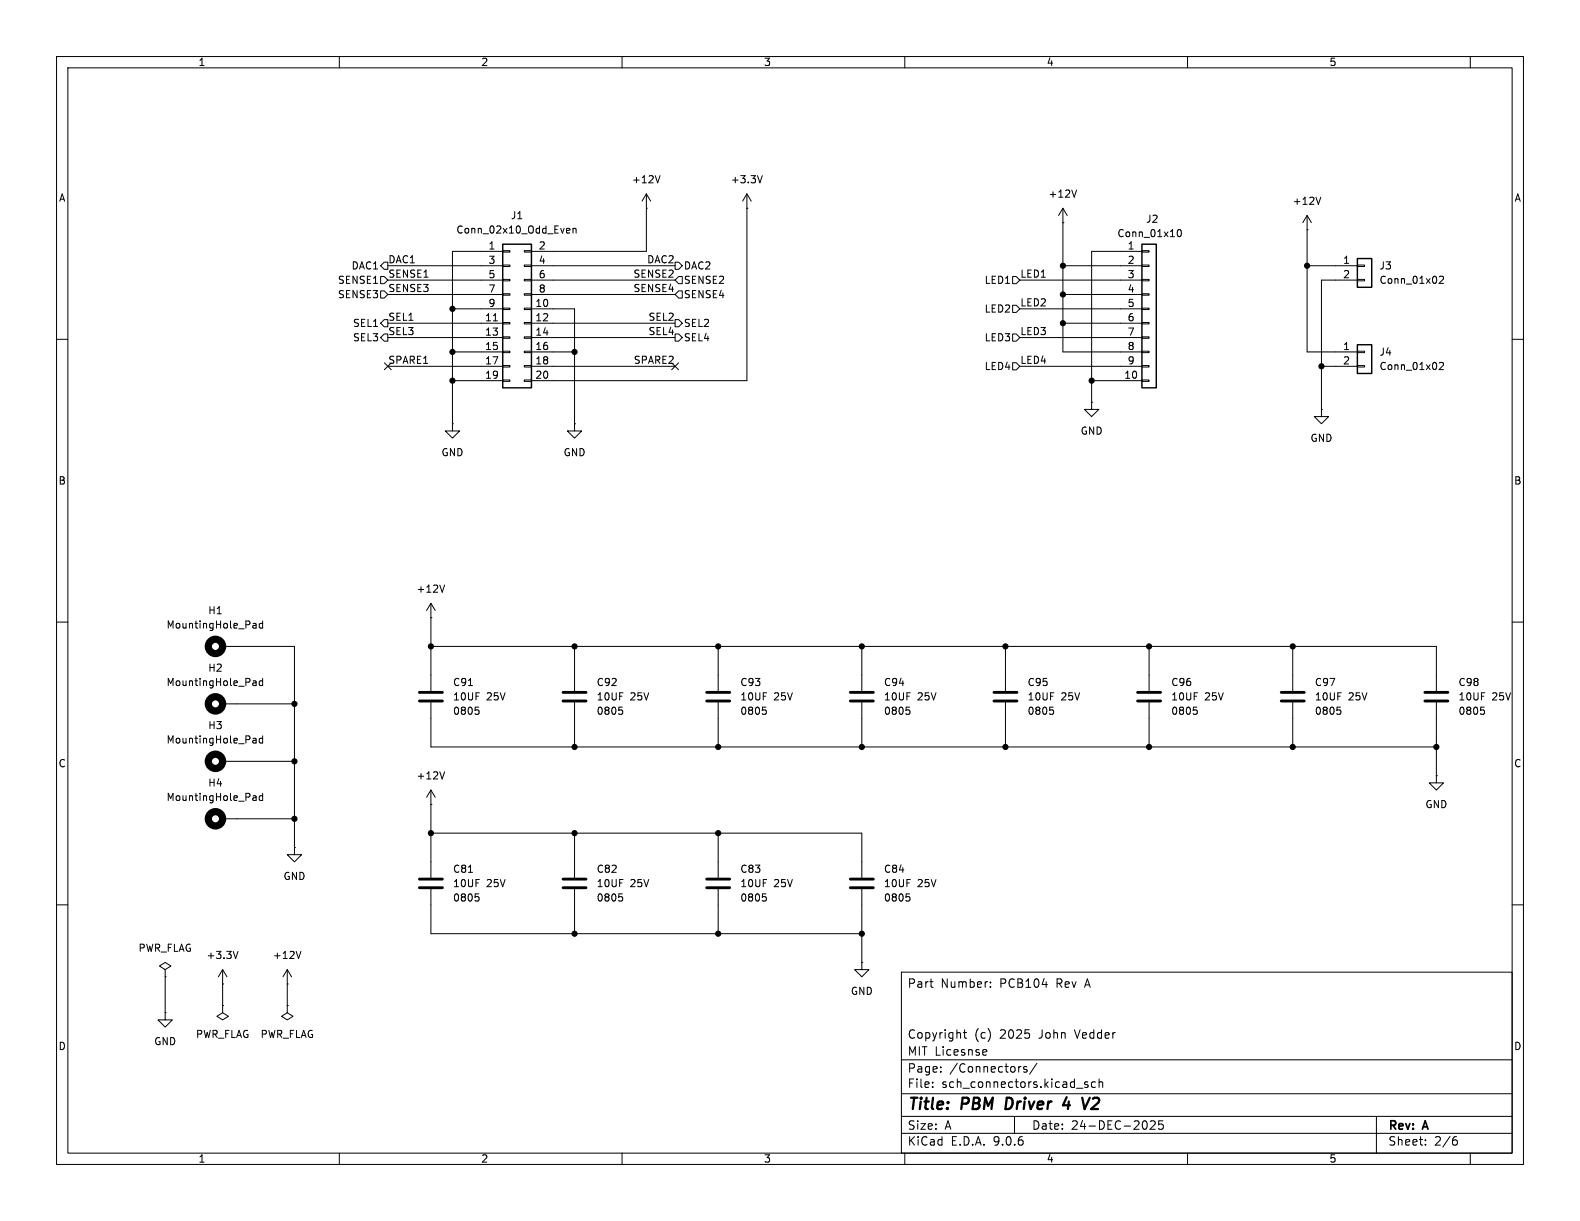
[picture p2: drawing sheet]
<svg xmlns="http://www.w3.org/2000/svg" width="279mm" height="216mm" viewBox="0 0 279 216" stroke-linecap="round" stroke-linejoin="round" font-family="sans-serif">
<g fill="none" stroke="#000" stroke-width=".18">
<path d="M10 10h259.4v195.9h-259.4zM12 12h255.4v191.9h-255.4zM60 10v2M110 10v2M160 10v2M210 10v2M260 10v2M114.3 36.8h.1M114.3 34.3v10.2h-20.3M114.3 34.3l-.8 1.3M114.3 34.3l.8 1.3M116.7 31.1l-.4 1.2"/>
<path d="M132.1 36.8h.1M132.1 34.3v33h-38.1M132.1 34.3l-.8 1.3M132.1 34.3l.7 1.3M134.8 31.1l-.4 1.2M188 39.4h.1M188 36.8v25.4h13.9M188 36.8l-.8 1.3M188 36.8l.7 1.3M190.4 33.6l-.4 1.3M231.1 38.1v24.1h8.9M231.1 38.1l-.7 1.3"/>
<path d="M231.1 38.1l.8 1.3M233.6 34.9l-.5 1.2M67.3 59.7l.6-.6h.7v1.2h-.7zM67.3 48.9h.6l.7 .6-.7 .7h-.6zM67.3 47l.6-.6h.7v1.2h-.7zM67.3 51.4h.6l.7 .7-.7 .6h-.6zM67.3 57.2l.6-.7h.7v1.3h-.7zM68.6 47h20.3M68.6 49.5h20.3M68.6 52.1h20.3M68.6 57.2h20.3M68.6 59.7h20.3"/>
<path d="M80 54.6h8.9M87.2 56.7h.8M88.9 44.3h1.3v.3h-1.3zM88.9 46.9h1.3v.2h-1.3zM88.9 49.4h1.3v.3h-1.3zM88.9 51.9h1.3v.3h-1.3zM88.9 54.5h1.3v.2h-1.3zM88.9 57h1.3v.3h-1.3zM88.9 59.6h1.3v.2h-1.3zM88.9 44.5h-8.9v30.4M92.7 44.3h1.3v.3h-1.3zM92.7 46.9h1.3v.2h-1.3z"/>
<path d="M92.7 49.4h1.3v.3h-1.3zM92.7 51.9h1.3v.3h-1.3zM92.7 54.5h1.3v.2h-1.3zM92.7 57h1.3v.3h-1.3zM92.7 59.6h1.3v.2h-1.3zM94 47h25.4M94 49.5h25.4M94 52.1h25.4M94 54.6h7.6v20.3M94 57.2h25.4M94 59.7h25.4M100.4 40.4h.3l.1 .3-.6 .1"/>
<path d="M100.7 41.2h-.3M101.3 40.5l.2-.1h.3l.1 .8M101.3 40.4v.8M119.4 56.5h.6l.6 .7-.6 .6h-.6zM119.4 59.1h.6l.6 .6-.6 .6h-.6zM119.4 46.4h.6l.6 .6-.6 .6h-.6zM120 51.4h.6v1.3h-.6l-.6-.6zM120 48.9h.6v1.3h-.6l-.6-.7zM179.1 54h.6l.6 .6-.6 .6h-.6zM179.1 59.1h.6l.6 .6-.6 .6h-.6zM179.1 48.9h.6l.6 .6-.6 .7h-.6zM180.3 49.5h21.6"/>
<path d="M180.3 54.6h21.6M180.3 59.7h21.6M188 47h13.9M188 52.1h13.9M188 57.2h13.9M201.9 44.3h1.3v.3h-1.3zM201.9 46.9h1.3v.2h-1.3zM201.9 49.4h1.3v.3h-1.3zM201.9 51.9h1.3v.3h-1.3zM201.9 54.5h1.3v.2h-1.3zM201.9 57h1.3v.3h-1.3zM201.9 59.6h1.3v.2h-1.3z"/>
<path d="M201.9 44.5h-8.9v26.6M208.3 40.7l.2-.1a.68 .68 0 0 1 .4 .6 .68 .68 0 0 1-.4 .7l-.2-.2-.1-.3zM231.1 40.6h.1M231.1 47h8.9M240 46.9h1.3v.2h-1.3zM240 49.4h1.3v.3h-1.3zM240 49.5h-6.3v22.9M254.5 49l.5-.2 .3 .4-.8 .9h.8M10 60h2M68 64.2l1.2 1.2M68.6 64.8h20.3M69.2 64.2l-1.2 1.2"/>
<path d="M80 74.9v1.3h1.3l-1.3 1.3-1.3-1.3h1.3M80 74.9h.1M80 62.2h8.9M80 67.3h8.9M88.9 62.1h1.3v.3h-1.3zM88.9 64.6h1.3v.3h-1.3zM88.9 67.2h1.3v.2h-1.3zM92.7 62.1h1.3v.3h-1.3zM92.7 64.6h1.3v.3h-1.3zM92.7 67.2h1.3v.2h-1.3zM94 62.2h7.6M94 64.8h25.4"/>
<path d="M101.6 74.9v1.3h1.3l-1.3 1.3-1.3-1.3h1.3M101.6 74.9h.1M118.8 64.2l1.2 1.2M120 64.2l-1.2 1.2M179.1 64.1h.6l.6 .7-.6 .6h-.6zM180.3 64.8h21.6M193 71.1v1.3h1.3l-1.3 1.3-1.2-1.3h1.2M193 71.1h.1M193 67.3h8.9M201.9 62.1h1.3v.3h-1.3zM201.9 64.6h1.3v.3h-1.3zM201.9 67.2h1.3v.2h-1.3z"/>
<path d="M233.7 72.4v1.3h1.2l-1.2 1.2-1.3-1.2h1.3M233.7 72.4h.1M233.7 64.8h6.3M240 62.1h1.3v.3h-1.3zM240 64.6h1.3v.3h-1.3zM254.5 64.2l.5-.1 .3 .3-.8 .9h.8M267.4 60h2M10 110h2M39.4 114.3h12.7v35.6M44.9 110.2l.3 .1 .1 .8M45.3 111l-.4 .1M45.3 110.5l-.4 .1"/>
<path d="M46.4 109.8v1.3M46.4 120v1.2M46.4 110.3l-.3-.1-.3 .3 .2 .5h.4M76.2 109.2h.1M76.2 114.3h177.8v7.9M76.2 106.7l-.8 1.3M76.2 106.7l.8 1.3M76.2 106.7v15.5M78.6 103.4l-.4 1.3M101.6 114.3v7.9M127 114.3v7.9M152.4 114.3v7.9"/>
<path d="M177.8 114.3v7.9M203.2 114.3v7.9M228.6 114.3v7.9M267.4 110h2M39.4 124.5h12.7M39.4 134.6h12.7M44.9 120.4h.3l.1 .8M44.9 130.5l.3 .1 .1 .8M45.3 121.2h-.4M45.3 120.7h-.4M45.3 131.3l-.4 .1M45.3 130.8l-.4 .1"/>
<path d="M46.4 120.4h-.3l-.3 .2 .2 .6h.4M46.4 130.1v1.3M46.4 130.6l-.3-.1-.3 .3 .2 .5h.4M76.2 124.2v7.9h177.8M76.2 139.7v15.5M76.2 139.7l-.8 1.3M76.2 139.7l.8 1.3M78.6 136.5l-.4 1.2M82.8 121.2h.8M84.1 125h.6M84.5 125.5l.2 .3v.3l-.2 .2M101.6 124.2v7.9"/>
<path d="M109.5 125h.6M109.9 125.5l.2 .3v.3l-.2 .2M127 124.2v7.9M134.9 125h.6M135.3 125.5l.2 .3v.3l-.2 .2M152.4 124.2v7.9M160.3 125h.6M160.7 125.5l.2 .3v.3l-.2 .2M177.8 124.2v7.9M185.7 125h.6M186.1 125.5l.2 .3v.3l-.2 .2M203.2 124.2v7.9"/>
<path d="M211.1 125h.6M211.5 125.5l.2 .3v.3l-.2 .2M228.6 124.2v7.9M236.5 125h.6M236.9 125.5l.2 .3v.3l-.2 .2M254 137.2v1.2h1.3l-1.3 1.3-1.3-1.3h1.3M254 137.2h.1M254 124.2v13M261.9 125h.6M262.3 125.5l.2 .3v.3l-.2 .2M39.4 144.8h12.7M44.9 140.7l.3 .1 .1 .7"/>
<path d="M45.3 141.5h-.4M45.3 141l-.4 .1M46.4 140.3v1.2M46.4 140.8l-.3-.1-.3 .2 .2 .6h.4M52.1 149.9v1.2h1.2l-1.2 1.3-1.3-1.3h1.3M52.1 149.9h.1M76.2 142.2h.1M76.2 157.2v7.9h76.2M76.2 147.3h76.2v7.9M82.8 154.2h.8M84.1 158.1h.6M84.5 158.5l.2 .3v.3l-.2 .2"/>
<path d="M101.6 147.3v7.9M101.6 157.2v7.9M109.5 158.1h.6M109.9 158.5l.2 .3v.3l-.2 .2M127 147.3v7.9M127 157.2v7.9M134.9 158.1h.6M135.3 158.5l.2 .3v.3l-.2 .2M152.4 157.2v13M160.3 158.1h.6M160.7 158.5l.2 .3v.3l-.2 .2M10 160h2"/>
<path d="M29.2 179.1v1.2h1.3l-1.3 1.3-1.3-1.3h1.3M29.2 179.1h.1M29.2 171.5l1-.7-1-.6-1 .6 1 .7v1.2M29.2 172.7h.1M29.2 172.7v6.4M39.4 177.8v1.3l-1 .6 1 .6 1-.6-1-.6M39.4 177.8h.1M39.4 174h.1M39.4 171.5l-.8 1.2M39.4 171.5l.7 1.2M39.4 171.5v6.3M42.1 168.2l-.4 1.3"/>
<path d="M50.8 174h.1M50.8 177.8v1.3l-1 .6 1 .6 1-.6-1-.6M50.8 177.8h.1M50.8 171.5l-.8 1.2M50.8 171.5l.8 1.2M50.8 171.5v6.3M53.2 168.2l-.4 1.3M152.4 170.2v1.3h1.3l-1.3 1.2-1.3-1.2h1.3M152.4 170.2h.1M159.4 171.9h108v32h-108zM164.4 173.6h.6M164.9 174.6h.1"/>
<path d="M175.1 174.4v.2M175.1 173.7v.1M267.4 160h2M159.4 197.4h108M159.4 193.4h108M159.4 187.4h108M164.9 192.1v.2M164.9 191.4v.1M166.4 189.4v.2M166.4 188.7v.1M170.4 182.6h.5M170.6 182.1v1.3l.3 .2"/>
<path d="M174 185.6l.4 .1 .1 .2-.7 .2M174.4 186.5l-.4 .1M179.4 197.4v3M180.4 188.6h.2M181.6 188.7l-.4-.1-.2 .2 .1 .2 .5 .2v.3h-.6M183.4 188l-1.3 1.9M192.4 191.4l-.4-.1-.2 .2 .1 .2 .5 .2v.3h-.6M193.7 191.4l-.4-.1-.3 .3v.4l.1 .2h.6M194.4 191.4l.2-.1 .3 .1 .1 .9M194.4 190.8v1.5M202.8 198.5v.9M203.4 198.3l.6-.1 .2 .1 .1 .3-.9 1.1h.9"/>
<path d="M205.6 198.2h-.7v.7l.2-.1h.5l.1 .2-.1 .5-.2 .2-.5-.2M243.4 197.4v6.5M60 203.9v2M110 203.9v2M159.4 200.4h108M160 203.9v2M210 203.9v2M252.1 202.3v.2M252.1 201.6v.1M257.1 201.6h.5l.1 .2-.1 .5-.5 .2M257.6 201l-.5 .1M260 203.9v2"/>
</g>
<path d="M178 194.1l-.2 2h.5M188.6 194l-.6 1.4h1.2M189 194.8l-.2 1.3M192.7 194.1l-.9 2M193.6 194.1l-.3 .2M194.2 195l-1.3 1.1h1.3" fill="none" stroke="#000" stroke-width=".4"/>
<g fill="none" stroke="#000" stroke-width=".51">
<path d="M74.2 122.4h4M74.2 124h4M99.6 122.4h4M99.6 124h4M125 122.4h4M125 124h4M150.4 122.4h4M150.4 124h4M175.8 122.4h4M175.8 124h4M201.2 122.4h4M201.2 124h4"/>
<path d="M226.6 122.4h4M226.6 124h4M252 122.4h4M252 124h4M74.2 155.4h4M74.2 157h4M99.6 155.4h4M99.6 157h4M125 155.4h4M125 157h4M150.4 155.4h4M150.4 157h4"/>
</g>
<g fill="none" stroke="#000" stroke-width="1.3">
<circle cx="38.1" cy="114.3" r="1.27"/>
<circle cx="38.1" cy="124.5" r="1.27"/>
<circle cx="38.1" cy="134.6" r="1.27"/>
<circle cx="38.1" cy="144.8" r="1.27"/>
</g>
<path d="M88.9 43.2h5.1v25.4h-5.1zM201.9 43.2h2.6v25.4h-2.6zM240 45.7h2.6v5.1h-2.6zM240 61h2.6v5h-2.6z" fill="none" stroke="#000" stroke-width=".25"/>
<g fill="#000" stroke="#000" stroke-width=".18">
<circle cx="80" cy="54.6" r=".46"/>
<circle cx="188" cy="47" r=".46"/>
<circle cx="188" cy="52.1" r=".46"/>
<circle cx="188" cy="57.2" r=".46"/>
<circle cx="231.1" cy="47" r=".46"/>
<circle cx="80" cy="67.3" r=".46"/>
<circle cx="80" cy="62.2" r=".46"/>
<circle cx="101.6" cy="62.2" r=".46"/>
<circle cx="193" cy="67.3" r=".46"/>
<circle cx="233.7" cy="64.8" r=".46"/>
<circle cx="76.2" cy="114.3" r=".46"/>
<circle cx="101.6" cy="114.3" r=".46"/>
<circle cx="127" cy="114.3" r=".46"/>
<circle cx="152.4" cy="114.3" r=".46"/>
<circle cx="177.8" cy="114.3" r=".46"/>
<circle cx="203.2" cy="114.3" r=".46"/>
<circle cx="228.6" cy="114.3" r=".46"/>
<circle cx="52.1" cy="124.5" r=".46"/>
<circle cx="52.1" cy="134.6" r=".46"/>
<circle cx="101.6" cy="132.1" r=".46"/>
<circle cx="127" cy="132.1" r=".46"/>
<circle cx="152.4" cy="132.1" r=".46"/>
<circle cx="177.8" cy="132.1" r=".46"/>
<circle cx="203.2" cy="132.1" r=".46"/>
<circle cx="228.6" cy="132.1" r=".46"/>
<circle cx="254" cy="132.1" r=".46"/>
<circle cx="52.1" cy="144.8" r=".46"/>
<circle cx="76.2" cy="147.3" r=".46"/>
<circle cx="101.6" cy="147.3" r=".46"/>
<circle cx="127" cy="147.3" r=".46"/>
<circle cx="101.6" cy="165.1" r=".46"/>
<circle cx="127" cy="165.1" r=".46"/>
<circle cx="152.4" cy="165.1" r=".46"/>
</g>
<g font-size="2.8">
<text x="160.4" y="196.8">Title:</text>
<text x="170.1" y="196.8">PBM</text>
<text x="178.7" y="196.8">Driver</text>
<text x="189.7" y="196.8">4</text>
<text x="193.9" y="196.8">V2</text>
</g>
<g font-size="2.1">
<text x="160.4" y="174.9">Part</text>
<text x="166.3" y="174.9">Number:</text>
<text x="176.9" y="174.9">PCB104</text>
<text x="186.9" y="174.9">Rev</text>
<text x="192.2" y="174.9">A</text>
<text x="160.4" y="183.9">Copyright</text>
<text x="172.3" y="183.9">(c)</text>
<text x="176.9" y="183.9">2025</text>
<text x="183.9" y="183.9">John</text>
<text x="190.4" y="183.9">Vedder</text>
<text x="160.4" y="189.9">Page:</text>
<text x="160.4" y="186.9">MIT Licesnse</text>
<text x="167.9" y="189.9">/Connectors/</text>
<text x="160.4" y="192.6">File:</text>
<text x="166.5" y="192.6">sch_connectors.kicad_sch</text>
<text x="160.4" y="202.8">KiCad</text>
<text x="160.4" y="200">Size:</text>
<text x="167.1" y="200">A</text>
<text x="168.1" y="202.8">E.D.A.</text>
<text x="175.7" y="202.8">9.0.6</text>
<text x="182.4" y="200">Date:</text>
<text x="189.4" y="200">24-DEC-2025</text>
<text x="245.4" y="200.2">Rev:</text>
<text x="245.4" y="202.8">Sheet:</text>
<text x="251.8" y="200.2">A</text>
<text x="253.6" y="202.8">2/6</text>
</g>
<g font-size="1.8">
<text x="35" y="11.9">1</text>
<text x="85" y="11.9">2</text>
<text x="135" y="11.9">3</text>
<text x="185" y="11.9">4</text>
<text x="235" y="11.9">5</text>
<text x="10.3" y="35.9">A</text>
<text x="111.7" y="32.6">+12V</text>
<text x="129.1" y="32.6">+3.3V</text>
<text x="185.3" y="35.2">+12V</text>
<text x="267.7" y="35.9">A</text>
<text x="80.6" y="41.5">Conn_02x10_Odd_Even</text>
<text x="90.2" y="39">J1</text>
<text x="202.6" y="39.6">J2</text>
<text x="228.5" y="36.4">+12V</text>
<text x="62.1" y="47.9">DAC1</text>
<text x="68.6" y="46.6">DAC1</text>
<text x="86.3" y="44.2">1</text>
<text x="86.3" y="46.7">3</text>
<text x="95.2" y="44.2">2</text>
<text x="95.2" y="46.7">4</text>
<text x="114.3" y="46.6">DAC2</text>
<text x="120.8" y="47.9">DAC2</text>
<text x="197.5" y="42.1">Conn_01x10</text>
<text x="199.3" y="44.2">1</text>
<text x="199.3" y="46.7">2</text>
<text x="237.4" y="46.7">1</text>
<text x="243.8" y="47.9">J3</text>
<text x="59.7" y="50.4">SENSE1</text>
<text x="59.7" y="52.9">SENSE3</text>
<text x="68.6" y="51.7">SENSE3</text>
<text x="68.6" y="49.2">SENSE1</text>
<text x="86.3" y="49.3">5</text>
<text x="86.3" y="51.8">7</text>
<text x="95.2" y="49.3">6</text>
<text x="95.2" y="51.8">8</text>
<text x="111.9" y="49.2">SENSE2</text>
<text x="111.9" y="51.7">SENSE4</text>
<text x="120.8" y="52.9">SENSE4</text>
<text x="120.8" y="50.4">SENSE2</text>
<text x="174" y="50.4">LED1</text>
<text x="180.3" y="49.2">LED1</text>
<text x="199.3" y="49.3">3</text>
<text x="199.3" y="51.8">4</text>
<text x="237.4" y="49.3">2</text>
<text x="243.8" y="50.4">Conn_01x02</text>
<text x="62.3" y="58">SEL1</text>
<text x="68.6" y="56.8">SEL1</text>
<text x="68.6" y="59.3">SEL3</text>
<text x="85.7" y="56.9">11</text>
<text x="85.7" y="59.4">13</text>
<text x="86.3" y="54.4">9</text>
<text x="94.6" y="54.4">10</text>
<text x="94.6" y="56.9">12</text>
<text x="94.6" y="59.4">14</text>
<text x="114.6" y="59.3">SEL4</text>
<text x="114.6" y="56.8">SEL2</text>
<text x="120.8" y="58">SEL2</text>
<text x="174" y="55.5">LED2</text>
<text x="180.3" y="54.3">LED2</text>
<text x="180.3" y="59.3">LED3</text>
<text x="199.3" y="54.4">5</text>
<text x="199.3" y="56.9">6</text>
<text x="199.3" y="59.4">7</text>
<text x="62.3" y="60.6">SEL3</text>
<text x="68.6" y="64.4">SPARE1</text>
<text x="85.7" y="62">15</text>
<text x="85.7" y="64.5">17</text>
<text x="94.6" y="62">16</text>
<text x="94.6" y="64.5">18</text>
<text x="112" y="64.4">SPARE2</text>
<text x="120.8" y="60.6">SEL4</text>
<text x="174" y="60.6">LED3</text>
<text x="174" y="65.6">LED4</text>
<text x="180.3" y="64.4">LED4</text>
<text x="199.3" y="62">8</text>
<text x="199.3" y="64.5">9</text>
<text x="237.4" y="62">1</text>
<text x="237.4" y="64.5">2</text>
<text x="243.8" y="63.1">J4</text>
<text x="243.8" y="65.6">Conn_01x02</text>
<text x="85.7" y="67.1">19</text>
<text x="94.6" y="67.1">20</text>
<text x="198.7" y="67.1">10</text>
<text x="191" y="77.1">GND</text>
<text x="78" y="80.9">GND</text>
<text x="99.6" y="80.9">GND</text>
<text x="231.6" y="78.3">GND</text>
<text x="10.3" y="85.9">B</text>
<text x="267.7" y="85.9">B</text>
<text x="73.6" y="105">+12V</text>
<text x="29.4" y="111.4">MountingHole_Pad</text>
<text x="36.7" y="108.8">H1</text>
<text x="36.7" y="119">H2</text>
<text x="29.4" y="121.5">MountingHole_Pad</text>
<text x="80" y="124.1">10UF</text>
<text x="80" y="121.5">C91</text>
<text x="86" y="124.1">25V</text>
<text x="105.4" y="124.1">10UF</text>
<text x="105.4" y="121.5">C92</text>
<text x="111.4" y="124.1">25V</text>
<text x="130.8" y="124.1">10UF</text>
<text x="130.8" y="121.5">C93</text>
<text x="136.8" y="124.1">25V</text>
<text x="156.2" y="124.1">10UF</text>
<text x="156.2" y="121.5">C94</text>
<text x="162.2" y="124.1">25V</text>
<text x="181.6" y="124.1">10UF</text>
<text x="181.6" y="121.5">C95</text>
<text x="187.6" y="124.1">25V</text>
<text x="207" y="124.1">10UF</text>
<text x="207" y="121.5">C96</text>
<text x="213" y="124.1">25V</text>
<text x="232.4" y="124.1">10UF</text>
<text x="232.4" y="121.5">C97</text>
<text x="238.4" y="124.1">25V</text>
<text x="257.8" y="124.1">10UF</text>
<text x="257.8" y="121.5">C98</text>
<text x="263.8" y="124.1">25V</text>
<text x="29.4" y="131.7">MountingHole_Pad</text>
<text x="36.7" y="129.1">H3</text>
<text x="80" y="126.6">0805</text>
<text x="105.4" y="126.6">0805</text>
<text x="130.8" y="126.6">0805</text>
<text x="156.2" y="126.6">0805</text>
<text x="181.6" y="126.6">0805</text>
<text x="207" y="126.6">0805</text>
<text x="232.4" y="126.6">0805</text>
<text x="257.8" y="126.6">0805</text>
<text x="10.3" y="135.9">C</text>
<text x="267.7" y="135.9">C</text>
<text x="29.4" y="141.8">MountingHole_Pad</text>
<text x="36.7" y="139.3">H4</text>
<text x="73.6" y="138">+12V</text>
<text x="252" y="143.1">GND</text>
<text x="50" y="155.8">GND</text>
<text x="80" y="154.5">C81</text>
<text x="105.4" y="154.5">C82</text>
<text x="130.8" y="154.5">C83</text>
<text x="156.2" y="154.5">C84</text>
<text x="80" y="157.1">10UF</text>
<text x="80" y="159.6">0805</text>
<text x="86" y="157.1">25V</text>
<text x="105.4" y="157.1">10UF</text>
<text x="105.4" y="159.6">0805</text>
<text x="111.4" y="157.1">25V</text>
<text x="130.8" y="157.1">10UF</text>
<text x="130.8" y="159.6">0805</text>
<text x="136.8" y="157.1">25V</text>
<text x="156.2" y="157.1">10UF</text>
<text x="156.2" y="159.6">0805</text>
<text x="162.2" y="157.1">25V</text>
<text x="24.4" y="168.5">PWR_FLAG</text>
<text x="36.4" y="169.8">+3.3V</text>
<text x="48.2" y="169.8">+12V</text>
<text x="150.4" y="176.1">GND</text>
<text x="10.3" y="185.9">D</text>
<text x="27.2" y="185">GND</text>
<text x="34.6" y="183.7">PWR_FLAG</text>
<text x="46" y="183.7">PWR_FLAG</text>
<text x="267.7" y="185.9">D</text>
<text x="35" y="205.8">1</text>
<text x="85" y="205.8">2</text>
<text x="135" y="205.8">3</text>
<text x="185" y="205.8">4</text>
<text x="235" y="205.8">5</text>
</g>
</svg>
